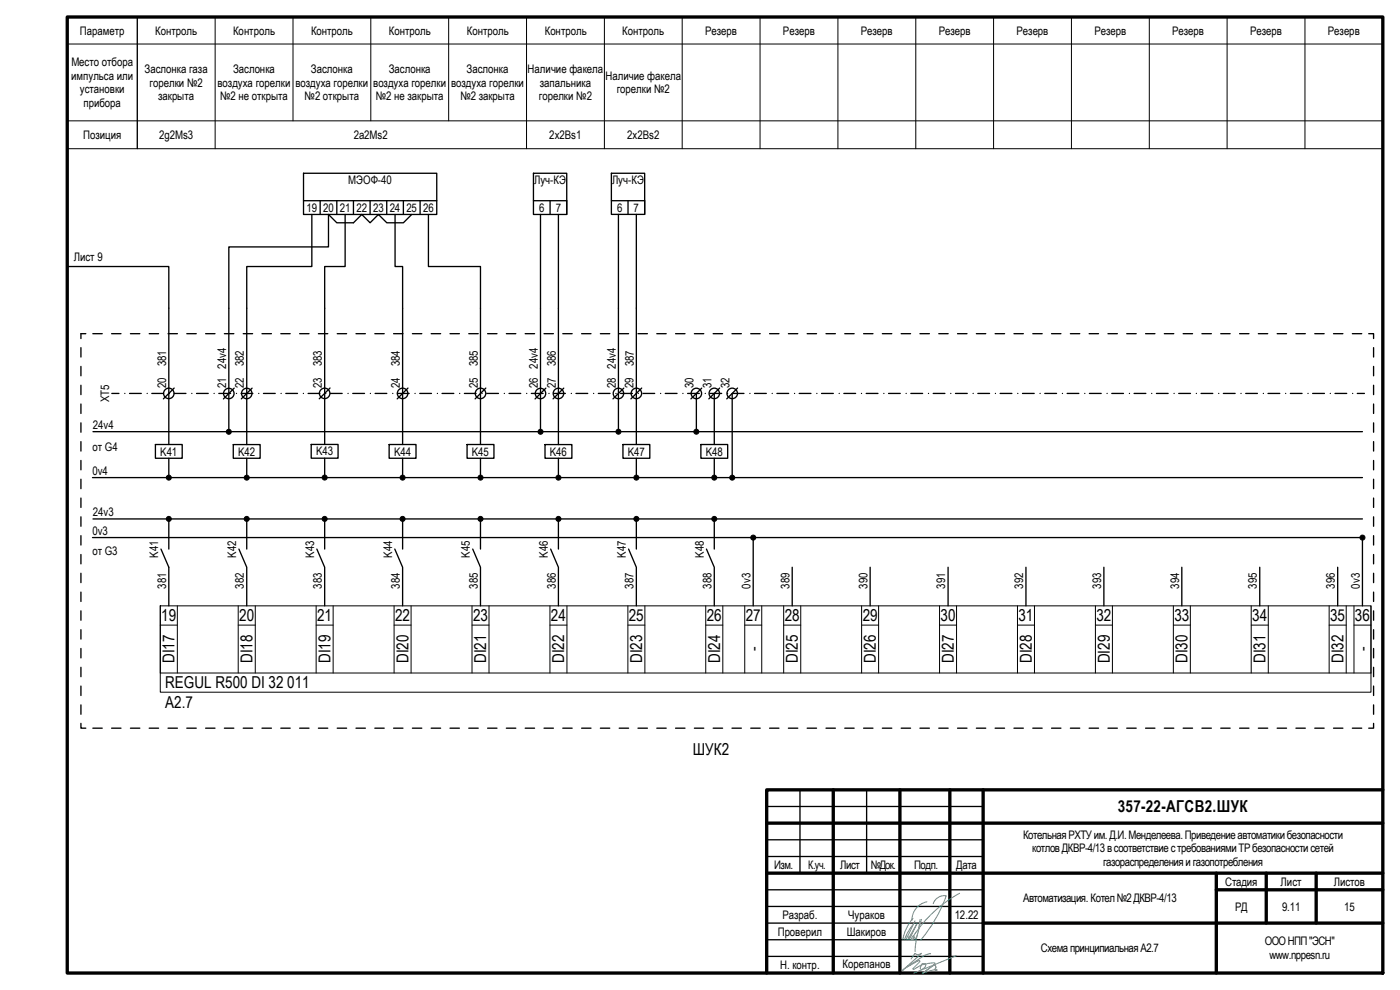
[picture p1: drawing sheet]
<svg xmlns="http://www.w3.org/2000/svg" width="420mm" height="297mm" viewBox="0 0 420 297" stroke-linecap="round" stroke-linejoin="round" font-family="sans-serif">
<g fill="none" stroke="#000" stroke-width=".4">
<path d="M91.1 52h40v12.3h-40zM160.1 52h10v12.3h-10zM183.5 52h10v12.3h-10zM20.2 80h30.5v53.4M91.1 60.2h40M93.6 64.3v15.7h-19.5v53.4M96.1 60.2v4.1M101.1 60.2v4.1M103.6 64.3v15.7h-6.2v12.5M106.1 60.2v4.1M111.1 60.2v4.1M116.1 60.2v4.1"/>
<path d="M118.6 64.3v15.7h2.2v12.5M121.1 60.2v4.1M123.6 64.3l-2.5 2.5h-5l-2.5-2.5-2.5 2.5-2.5-2.5-2.5 2.5h-5l-2.5-2.5v9.8h-29.9v54.7M126.1 60.2v4.1M128.6 64.3v15.7h15.6v12.5M160.1 60.2h10v4.1M162.2 64.3v64.5M165.1 60.2v4.1M167.6 64.3v69.1M183.5 60.2h10v4.1M185.6 64.3v64.5M188.5 60.2v4.1"/>
<path d="M191 64.3v69.1M97.4 92.5v40.8M120.8 92.5v40.9M144.2 92.5v40.9M24.3 104.3v2.8M24.3 109.9v2.9M24.3 115.6v2.8M25.7 100.1h-1.4v1.5M27.9 100.1h2.8M33.5 100.1h2.8M33.6 118h2.1M37.5 118h.1"/>
<path d="M38.9 118h3.5M39.1 100.1h2.9M44.2 118h.1M44.8 100.1h2.8M45.6 118h3.5M50.4 100.1h2.8M50.9 118h.1M52.3 118h3.5M52.3 116.4l-3.3 3.3M56.1 100.1h2.8M57.6 118h.1M59 118h3.5"/>
<path d="M61.7 100.1h2.8M64.3 118h.1M65.7 118h3.5M67.3 100.1h2.9M70.3 116.5l-3.3 3.2M71 118h.1M72.4 118h3.5M73 100.1h2.8M75.7 116.5l-3.3 3.2M77.6 118h.1M78.6 100.1h2.9M79.1 118h3.5"/>
<path d="M84.3 100.1h2.8M84.4 118h.1M85.8 118h3.5M89.9 100.1h2.8M91 118h.1M92.5 118h3.5M95.6 100.1h2.8M97.8 118h.1M99 116.4l-3.2 3.3M99.2 118h3.5M101.2 100.1h2.8M104.4 118h.1"/>
<path d="M105.9 118h3.5M106.8 100.1h2.9M111.2 118h.1M112.5 100.1h2.8M112.6 118h3.5M117.9 118h.1M118.1 100.1h2.8M119.3 118h3.5M122.4 116.4l-3.2 3.3M123.8 100.1h2.8M124.6 118h.1M126 118h3.5"/>
<path d="M129.4 100.1h2.8M131.3 118h.1M132.7 118h3.5M135.1 100.1h2.8M138 118h.1M139.4 118h3.5M140.7 100.1h2.8M144.7 118h.1M145.8 116.4l-3.2 3.3M146.1 118h3.5M146.3 100.1h2.9M151.4 118h.1"/>
<path d="M152 100.1h2.8M152.8 118h3.5M157.6 100.1h2.8M158.1 118h.1M159.5 118h3.5M163.3 100.1h2.8M163.8 116.5l-3.2 3.2M164.8 118h.1M166.2 118h3.5M168.9 100.1h2.8M169.2 116.5l-3.2 3.2M171.5 118h.1"/>
<path d="M172.9 118h3.5M174.6 100.1h2.8M178.1 118h.1M179.6 118h3.5M180.2 100.1h2.8M184.9 118h.1M185.8 100.1h2.8M186.3 118h3.5M187.2 116.5l-3.2 3.2M191.5 100.1h2.8M191.5 118h.1M192.6 116.4l-3.3 3.3"/>
<path d="M193 118h3.5M197.1 100.1h2.8M198.3 118h.1M199.7 118h3.5M202.7 100.1h2.9M204.9 118h.1M206.4 118h3.5M208.4 100.1h2.8M209 118v10.8M210.6 116.5l-3.2 3.2M211.7 118h.1M213.1 118h3.5"/>
<path d="M214 100.1h2.9M214.4 118v15.4M216 116.4l-3.3 3.3M218.3 118h.1M219.7 100.1h2.8M221.3 116.4l-3.2 3.3M223.3 118h-3.5l-.1 24.6M225.1 118h.1M225.3 100.1h2.8M226.5 118h3.5M231 100.1h2.8M231.7 118h.1"/>
<path d="M233.2 118h3.5M236.6 100.1h2.8M238.5 118h.1M239.8 118h3.6M242.2 100.1h2.9M245.1 118h.1M246.6 118h3.5M247.9 100.1h2.8M251.9 118h.1M253.2 118h3.6M253.5 100.1h2.8M258.5 118h.1"/>
<path d="M259.2 100.1h2.8M260 118h3.5M264.8 100.1h2.8M265.2 118h.1M266.7 118h3.5M270.5 100.1h2.8M271.9 118h.1M273.4 118h3.5M276.1 100.1h2.8M278.6 118h.1M280.1 118h3.5M281.7 100.1h2.9"/>
<path d="M285.3 118h.1M286.8 118h3.5M287.4 100.1h2.8M292 118h.1M293 100.1h2.8M293.5 118h3.5M298.7 100.1h2.8M298.7 118h.1M300.2 118h3.5M304.3 100.1h2.8M305.4 118h.1M306.9 118h3.5"/>
<path d="M310 100.1h2.8M312.1 118h.1M313.6 118h3.5M315.6 100.1h2.8M318.8 118h.1M320.3 118h3.5M321.2 100.1h2.9M325.6 118h.1M326.9 100.1h2.8M327 118h3.5M332.2 118h.1M332.5 100.1h2.8"/>
<path d="M333.7 118h3.5M338.1 100.1h2.9M339 118h.1M340.3 118h3.6M343.8 100.1h2.8M345.6 118h.1M347.1 118h3.5M349.4 100.1h2.9M352.4 118h.1M353.7 118h3.6M355.1 100.1h2.8M359 118h.1"/>
<path d="M360.5 118h3.5M360.7 100.1h2.8M365.7 118h.1M366.4 100.1h2.8M367.1 118h3.6M372 100.1h2.8M372.4 118h.1M373.9 118h3.5M377.6 100.1h2.9M379.1 118h.1M380.5 118h3.6M383.3 100.1h2.8"/>
<path d="M385.8 118h.1M387.3 118h3.5M388.9 100.1h2.8M392.5 118h.1M393.9 118h3.6M394.6 100.1h2.8M399.2 118h.1M400.2 100.1h2.8M400.7 118h3.5M405.9 100.1h2.8M405.9 118h.1M407.3 118h2.2"/>
<path d="M410.8 100.1h1.4v1.5M412.2 104.3v2.8M412.2 109.9v2.9M412.2 115.6v2.8M24.3 121.2v2.9M24.3 126.9v2.8M24.3 132.5v2.8M24.3 138.2v2.8M27.9 129.5h381M46.6 133.4h8.1v4.1h-8.1zM50.7 137.5v5.1M70 133.4h8.1v4.1h-8.1z"/>
<path d="M74.1 137.5v5.1M93.4 133.3h8.1v4.2h-8.1zM97.4 137.5v5M116.8 133.4h8.1v4.1h-8.1zM120.8 137.5v5.1M140.2 133.4h8v4.1h-8zM144.2 137.5v5.1M163.6 133.4h8v4.1h-8zM167.6 137.5v5.1M187 133.4h8v4.1h-8zM191 137.5v5.1M210.3 133.4h8.1v4.1h-8.1z"/>
<path d="M214.4 137.5v5.1M412.2 121.2v2.9M412.2 126.9v2.8M412.2 132.5v2.8M412.2 138.2v2.8M24.3 143.8v2.8M24.3 149.4v2.9M24.3 155.1v2.8M27.8 143.3h381.1M27.9 155.7h381M50.7 156.4v8.3M74.1 156.4v8.3"/>
<path d="M97.4 156.4v8.3M120.8 156.4v8.3M144.2 156.4v8.3M167.6 156.4v8.3M191 156.4v8.3M214.4 156.4v8.3M412.2 143.8v2.8M412.2 149.4v2.9M412.2 155.1v2.8M24.3 160.7v2.8M24.3 166.4v2.8M24.3 172v2.8"/>
<path d="M24.3 177.7v2.8M27.8 161.3h381.1M48.3 164.7l2.4 5.5v11.6M71.7 164.7l2.4 5.5v11.6M95.1 164.7l2.3 5.5v11.6M118.5 164.7l2.3 5.5v11.6M141.9 164.7l2.3 5.5v11.6M165.3 164.7l2.3 5.5v11.6M188.6 164.7l2.4 5.5v11.6M212 164.7l2.4 5.5v11.6M226 162.1v19.7M237.8 170.2v11.6"/>
<path d="M261.1 170.2v11.6M284.5 170.2v11.6M307.9 170.2v11.6M331.3 170.2v11.6M354.7 170.2v11.6M378.1 170.2v11.6M401.5 170.2v11.6M408.9 162.1v19.7M412.2 160.7v2.8M412.2 166.4v2.8M412.2 172v2.8M412.2 177.7v2.8"/>
<path d="M24.3 183.3v2.8M24.3 188.9v2.8M24.3 194.6v2.8M412.2 183.3v2.8M412.2 188.9v2.8M412.2 194.6v2.8M24.3 217v1.5h1.4M24.3 200.2v2.8M24.3 205.8v2.9M24.3 211.5v2.8M27.9 218.5h2.8M33.5 218.5h2.8"/>
<path d="M39.1 218.5h2.9M44.8 218.5h2.8M50.4 218.5h2.8M56.1 218.5h2.8M61.7 218.5h2.8M67.3 218.5h2.9M73 218.5h2.8M78.6 218.5h2.9M84.3 218.5h2.8M89.9 218.5h2.8M95.6 218.5h2.8M101.2 218.5h2.8"/>
<path d="M106.8 218.5h2.9M112.5 218.5h2.8M118.1 218.5h2.8M123.8 218.5h2.8M129.4 218.5h2.8M135.1 218.5h2.8M140.7 218.5h2.8M146.3 218.5h2.9M152 218.5h2.8M157.6 218.5h2.8M163.3 218.5h2.8M168.9 218.5h2.8"/>
<path d="M174.6 218.5h2.8M180.2 218.5h2.8M185.8 218.5h2.8M191.5 218.5h2.8M197.1 218.5h2.8M202.7 218.5h2.9M208.4 218.5h2.8M214 218.5h2.9M219.7 218.5h2.8M225.3 218.5h2.8M231 218.5h2.8M236.6 218.5h2.8"/>
<path d="M242.2 218.5h2.9M247.9 218.5h2.8M253.5 218.5h2.8M259.2 218.5h2.8M264.8 218.5h2.8M270.5 218.5h2.8M276.1 218.5h2.8M281.7 218.5h2.9M287.4 218.5h2.8M293 218.5h2.8M298.7 218.5h2.8M304.3 218.5h2.8"/>
<path d="M310 218.5h2.8M315.6 218.5h2.8M321.2 218.5h2.9M326.9 218.5h2.8M332.5 218.5h2.8M338.1 218.5h2.9M343.8 218.5h2.8M349.4 218.5h2.9M355.1 218.5h2.8M360.7 218.5h2.8M366.4 218.5h2.8M372 218.5h2.8"/>
<path d="M377.6 218.5h2.9M383.3 218.5h2.8M388.9 218.5h2.8M394.6 218.5h2.8M400.2 218.5h2.8M405.9 218.5h2.8M412.2 217v1.5h-1.4M412.2 200.2v2.8M412.2 205.8v2.9M412.2 211.5v2.8M240.1 237v25M250.1 237v55"/>
<path d="M260.1 237v25M270.1 237v55M285.1 237v55M295.1 237v55M415 237h-184.9v55M230.1 247h184.9M230.1 242h65M230.1 252h65M230.1 257h65M230.1 262h184.9M230.1 267h65M230.1 272h65"/>
<path d="M365 262v30M365 267h50M380 262v15M395 262v15M415 277h-184.9M230.1 287h65M230.1 282h65"/>
<circle cx="50.7" cy="118" r="1.57"/>
<circle cx="68.7" cy="118.1" r="1.57"/>
<circle cx="74" cy="118.1" r="1.57"/>
<circle cx="97.4" cy="118" r="1.57"/>
<circle cx="120.8" cy="118" r="1.57"/>
<circle cx="144.2" cy="118" r="1.58"/>
<circle cx="162.2" cy="118.1" r="1.57"/>
<circle cx="167.6" cy="118.1" r="1.58"/>
<circle cx="185.6" cy="118.1" r="1.57"/>
<circle cx="191" cy="118" r="1.58"/>
<circle cx="209" cy="118.1" r="1.57"/>
<circle cx="214.4" cy="118" r="1.57"/>
<circle cx="219.8" cy="118" r="1.58"/>
</g>
<g fill="none" stroke="#000" stroke-width=".3">
<path d="M20.2 13.2h394.8M41.2 5.1v39.5M64.6 5.1v39.5M87.9 5.1v31.2M111.3 5.1v31.2M134.7 5.1v31.2M158 5.1v39.5M181.4 5.1v39.5M204.7 5.1v39.5M228.1 5.1v39.5M251.5 5.1v39.5M274.8 5.1v39.5"/>
<path d="M298.2 5.1v39.5M321.6 5.1v39.5M344.9 5.1v39.5M368.3 5.1v39.5M391.6 5.1v39.5M415 5.1v39.5h-394.8M20.2 36.3h394.8M48.1 181.8h363.3v25.9h-363.3zM48.1 181.8v20.1h363.3v-20.1M48.1 187.6h5.1M53.2 181.8v20.1M71.5 187.6h5.1"/>
<path d="M71.5 181.8v20.1M76.6 181.8v20.1M94.9 187.6h5.1M94.9 181.8v20.1M100 181.8v20.1M118.3 187.6h5.1M118.3 181.8v20.1M123.4 181.8v20.1M141.7 187.6h5.1M141.7 181.8v20.1M146.8 181.8v20.1M165 187.6h5.1"/>
<path d="M165 181.8v20.1M170.1 181.8v20.1M188.4 187.6h5.1M188.4 181.8v20.1M193.5 181.8v20.1M211.8 187.6h5.1M211.8 181.8v20.1M216.9 181.8v20.1M223.5 187.6h5.1M223.5 181.8v20.1M228.6 181.8v20.1M235.2 187.6h5.1"/>
<path d="M235.2 181.8v20.1M240.3 181.8v20.1M258.6 187.6h5.1M258.6 181.8v20.1M263.7 181.8v20.1M282 187.6h5.1M282 181.8v20.1M287.1 181.8v20.1M305.4 187.6h5.1M305.4 181.8v20.1M310.5 181.8v20.1M328.7 187.6h5.2"/>
<path d="M328.7 181.8v20.1M333.9 181.8v20.1M352.1 187.6h5.1M352.1 181.8v20.1M357.2 181.8v20.1M375.5 181.8v20.1M375.5 187.6h5.1M380.6 181.8v20.1M398.9 181.8v20.1M398.9 187.6h5.1M404 181.8v20.1M406.3 181.8v20.1"/>
<path d="M406.3 187.6h5.1"/>
<circle cx="68.7" cy="129.5" r=".75"/>
<circle cx="162.2" cy="129.6" r=".75"/>
<circle cx="185.6" cy="129.5" r=".75"/>
<circle cx="209" cy="129.5" r=".75"/>
<circle cx="50.7" cy="143.3" r=".75"/>
<circle cx="50.7" cy="155.7" r=".75"/>
<circle cx="74" cy="155.7" r=".75"/>
<circle cx="74" cy="143.3" r=".75"/>
<circle cx="97.4" cy="143.3" r=".75"/>
<circle cx="97.4" cy="155.7" r=".75"/>
<circle cx="120.8" cy="143.3" r=".75"/>
<circle cx="120.8" cy="155.7" r=".75"/>
<circle cx="144.2" cy="143.3" r=".75"/>
<circle cx="144.2" cy="155.7" r=".75"/>
<circle cx="167.6" cy="155.7" r=".75"/>
<circle cx="167.6" cy="143.3" r=".75"/>
<circle cx="191" cy="143.3" r=".75"/>
<circle cx="191" cy="155.7" r=".75"/>
<circle cx="214.4" cy="143.3" r=".75"/>
<circle cx="214.4" cy="155.7" r=".75"/>
<circle cx="219.8" cy="143.3" r=".75"/>
<circle cx="226.1" cy="161.3" r=".75"/>
<circle cx="408.9" cy="161.3" r=".75"/>
</g>
<g fill="none" stroke="#3dad99" stroke-width=".3">
<path d="M274 275.5a13 13 0 0 0-3 6.4M274.2 277.2a15 15 0 0 0-2.7 4.8M274.6 276.3l-2.7 5.6M275.6 279.6l-.7 2.9-.3 3M276.1 275.9l-.5 3.7M276.5 275.8l-.9 3.8M278.2 270.6a5.6 5.6 0 0 0-4.5 5.5M280.1 271.1a3.5 3.5 0 0 1 3.9-2.3 42.7 42.7 0 0 1-7.7 13.2M288 268a38.6 38.6 0 0 0-13.8 12.8M271.9 290.3l4-2.1 .1 .4-2 2.2h.3l2.1-1.3-.2 1 .1 .3 .3 .1 .8-.5a.66 .66 0 0 0 .4-1 .66 .66 0 0 0-1.1 0l3.4-.5h.5v.3l-3.7 2.8M272.2 281l.5 .1 .2 .6M272.9 281.9l2.3-4.7-2.8 4.8"/>
<path d="M273.6 281.6l-.2 .4M274 280.8a.64 .64 0 0 1 .2 .7 .64 .64 0 0 1-.6 .4zM274.1 281.6l-.7 .4M274.3 281l-.1 1.1M275.3 280.4l-.7 1.7M277 292l3.2-2.3a.46 .46 0 0 1 .5 0 .46 .46 0 0 1 .2 .6l-.3 .6 .3 .4a.26 .26 0 0 0 .3-.3 .26 .26 0 0 0-.4-.2l-4 1.2M279.3 286.2l-1.9 .5-6.5 4.4 5.7-5.1a1.59 1.59 0 0 1-2 .1l-1.2 1.6M287 286.8l-12.8 5.2"/>
</g>
<g fill="none" stroke="#000" stroke-width="1">
<path d="M20.2 5.1h394.8v286.9h-394.8zM250.1 237v55M270.1 237v55M285.1 237v55M295.1 237v55M415 237h-184.9v55M230.1 247h184.9M230.1 262h184.9M295.1 277h119.9M365 262v30M365 267h50M380 262v15"/>
<path d="M395 262v15"/>
</g>
<g fill="#000">
<circle cx="68.7" cy="129.6" r=".75"/>
<circle cx="162.2" cy="129.5" r=".74"/>
<circle cx="185.6" cy="129.5" r=".74"/>
<circle cx="209" cy="129.5" r=".75"/>
<circle cx="50.7" cy="155.7" r=".74"/>
<circle cx="50.7" cy="143.3" r=".74"/>
<circle cx="74" cy="155.7" r=".75"/>
<circle cx="74" cy="143.3" r=".75"/>
<circle cx="97.4" cy="155.7" r=".75"/>
<circle cx="97.4" cy="143.3" r=".75"/>
<circle cx="120.8" cy="143.3" r=".75"/>
<circle cx="120.8" cy="155.7" r=".75"/>
<circle cx="144.2" cy="143.3" r=".74"/>
<circle cx="144.2" cy="155.7" r=".75"/>
<circle cx="167.6" cy="143.3" r=".75"/>
<circle cx="167.6" cy="155.7" r=".75"/>
<circle cx="191" cy="143.3" r=".74"/>
<circle cx="191" cy="155.7" r=".75"/>
<circle cx="214.4" cy="155.7" r=".74"/>
<circle cx="214.4" cy="143.3" r=".74"/>
<circle cx="219.7" cy="143.3" r=".75"/>
<circle cx="226.1" cy="161.3" r=".75"/>
<circle cx="408.9" cy="161.3" r=".74"/>
</g>
<g font-size="4.9">
<text x="48.4" y="186.4">19</text>
<text x="71.8" y="186.4">20</text>
<text x="95.2" y="186.4">21</text>
<text x="118.6" y="186.4">22</text>
<text x="142" y="186.4">23</text>
<text x="165.3" y="186.4">24</text>
<text x="188.7" y="186.4">25</text>
<text x="212.1" y="186.4">26</text>
<text x="223.8" y="186.4">27</text>
<text x="235.5" y="186.4">28</text>
<text x="258.9" y="186.4">29</text>
<text x="282.3" y="186.4">30</text>
<text x="305.7" y="186.4">31</text>
<text x="329" y="186.4">32</text>
<text x="352.4" y="186.4">33</text>
<text x="375.8" y="186.4">34</text>
<text x="399.2" y="186.4">35</text>
<text x="406.6" y="186.4">36</text>
<text x="227.8" y="195.4" transform="rotate(-90 227.8 195.4)">-</text>
<text x="410.6" y="195.4" transform="rotate(-90 410.6 195.4)">-</text>
<text x="52.4" y="199" transform="rotate(-90 52.4 199)">DI17</text>
<text x="75.8" y="199" transform="rotate(-90 75.8 199)">DI18</text>
<text x="99.2" y="199" transform="rotate(-90 99.2 199)">DI19</text>
<text x="122.6" y="199" transform="rotate(-90 122.6 199)">DI20</text>
<text x="146" y="199" transform="rotate(-90 146 199)">DI21</text>
<text x="169.3" y="199" transform="rotate(-90 169.3 199)">DI22</text>
<text x="192.7" y="199" transform="rotate(-90 192.7 199)">DI23</text>
<text x="216.1" y="199" transform="rotate(-90 216.1 199)">DI24</text>
<text x="239.5" y="199" transform="rotate(-90 239.5 199)">DI25</text>
<text x="262.9" y="199" transform="rotate(-90 262.9 199)">DI26</text>
<text x="286.3" y="199" transform="rotate(-90 286.3 199)">DI27</text>
<text x="309.7" y="199" transform="rotate(-90 309.7 199)">DI28</text>
<text x="333" y="199" transform="rotate(-90 333 199)">DI29</text>
<text x="356.4" y="199" transform="rotate(-90 356.4 199)">DI30</text>
<text x="379.8" y="199" transform="rotate(-90 379.8 199)">DI31</text>
<text x="403.2" y="199" transform="rotate(-90 403.2 199)">DI32</text>
<text x="49.6" y="206.5">REGUL R500 DI 32 011</text>
<text x="49.6" y="212.3">A2.7</text>
<text x="208" y="226.4">ШУК2</text>
<text x="335.5" y="243.7">357-22-АГСВ2.ШУК</text>
</g>
<g font-size="3.5">
<text x="24" y="10.4">Параметр</text>
<text x="46.6" y="10.4">Контроль</text>
<text x="70" y="10.4">Контроль</text>
<text x="93.3" y="10.4">Контроль</text>
<text x="116.7" y="10.4">Контроль</text>
<text x="140.1" y="10.4">Контроль</text>
<text x="163.5" y="10.4">Контроль</text>
<text x="186.7" y="10.4">Контроль</text>
<text x="211.6" y="10.4">Резерв</text>
<text x="235" y="10.4">Резерв</text>
<text x="258.4" y="10.4">Резерв</text>
<text x="281.7" y="10.4">Резерв</text>
<text x="305.1" y="10.4">Резерв</text>
<text x="328.4" y="10.4">Резерв</text>
<text x="351.8" y="10.4">Резерв</text>
<text x="375.2" y="10.4">Резерв</text>
<text x="398.5" y="10.4">Резерв</text>
<text x="21.4" y="23.9">импульса или</text>
<text x="21.4" y="19.8">Место отбора</text>
<text x="43.4" y="21.9">Заслонка газа</text>
<text x="70" y="21.9">Заслонка</text>
<text x="93.3" y="21.9">Заслонка</text>
<text x="116.7" y="21.9">Заслонка</text>
<text x="140" y="21.9">Заслонка</text>
<text x="158.4" y="21.9">Наличие факела</text>
<text x="181.7" y="23.9">Наличие факела</text>
<text x="24" y="28">установки</text>
<text x="44.9" y="26">горелки №2</text>
<text x="65.3" y="26">воздуха горелки</text>
<text x="88.7" y="26">воздуха горелки</text>
<text x="112" y="26">воздуха горелки</text>
<text x="135.4" y="26">воздуха горелки</text>
<text x="162" y="26">запальника</text>
<text x="185.1" y="28">горелки №2</text>
<text x="25.1" y="32.2">прибора</text>
<text x="47.5" y="30.1">закрыта</text>
<text x="66.1" y="30.1">№2 не открыта</text>
<text x="91.4" y="30.1">№2 открыта</text>
<text x="112.8" y="30.1">№2 не закрыта</text>
<text x="138.2" y="30.1">№2 закрыта</text>
<text x="161.7" y="30.1">горелки №2</text>
<text x="24.9" y="41.7">Позиция</text>
<text x="47.7" y="41.7">2g2Ms3</text>
<text x="106.2" y="41.7">2a2Ms2</text>
<text x="164.9" y="41.7">2x2Bs1</text>
<text x="188.2" y="41.7">2x2Bs2</text>
<text x="104.5" y="55.3">МЭОФ-40</text>
<text x="160.3" y="55.3">Луч-КЭ</text>
<text x="183.7" y="55.3">Луч-КЭ</text>
<text x="92" y="63.5">19 20 21 22</text>
<text x="112" y="63.5">23 24 25 26</text>
<text x="161.8" y="63.5">6</text>
<text x="166.8" y="63.5">7</text>
<text x="185.2" y="63.5">6</text>
<text x="190.2" y="63.5">7</text>
<text x="22.1" y="78.2">Лист 9</text>
<text x="49.8" y="109.9" transform="rotate(-90 49.8 109.9)">381</text>
<text x="67.8" y="110.6" transform="rotate(-90 67.8 110.6)">24v4</text>
<text x="73.2" y="109.9" transform="rotate(-90 73.2 109.9)">382</text>
<text x="96.6" y="109.9" transform="rotate(-90 96.6 109.9)">383</text>
<text x="120" y="109.9" transform="rotate(-90 120 109.9)">384</text>
<text x="143.4" y="109.9" transform="rotate(-90 143.4 109.9)">385</text>
<text x="161.4" y="110.6" transform="rotate(-90 161.4 110.6)">24v4</text>
<text x="166.8" y="109.9" transform="rotate(-90 166.8 109.9)">386</text>
<text x="184.8" y="110.6" transform="rotate(-90 184.8 110.6)">24v4</text>
<text x="190.2" y="109.9" transform="rotate(-90 190.2 109.9)">387</text>
<text x="49.8" y="116.5" transform="rotate(-90 49.8 116.5)">20</text>
<text x="67.8" y="116.5" transform="rotate(-90 67.8 116.5)">21</text>
<text x="73.2" y="116.5" transform="rotate(-90 73.2 116.5)">22</text>
<text x="96.6" y="116.4" transform="rotate(-90 96.6 116.4)">23</text>
<text x="120" y="116.5" transform="rotate(-90 120 116.5)">24</text>
<text x="143.4" y="116.5" transform="rotate(-90 143.4 116.5)">25</text>
<text x="161.4" y="116.5" transform="rotate(-90 161.4 116.5)">26</text>
<text x="166.8" y="116.5" transform="rotate(-90 166.8 116.5)">27</text>
<text x="184.8" y="116.5" transform="rotate(-90 184.8 116.5)">28</text>
<text x="190.2" y="116.5" transform="rotate(-90 190.2 116.5)">29</text>
<text x="208.2" y="116.5" transform="rotate(-90 208.2 116.5)">30</text>
<text x="213.5" y="116.5" transform="rotate(-90 213.5 116.5)">31</text>
<text x="218.9" y="116.5" transform="rotate(-90 218.9 116.5)">32</text>
<text x="32.8" y="120.7" transform="rotate(-90 32.8 120.7)">XT5</text>
<text x="27.9" y="128.7">24v4</text>
<text x="27.7" y="135.4">от G4</text>
<text x="48.1" y="136.7">K41</text>
<text x="71.5" y="136.7">K42</text>
<text x="94.9" y="136.7">K43</text>
<text x="118.2" y="136.7">K44</text>
<text x="141.6" y="136.7">K45</text>
<text x="165" y="136.7">K46</text>
<text x="188.4" y="136.7">K47</text>
<text x="211.8" y="136.7">K48</text>
<text x="27.7" y="142.5">0v4</text>
<text x="27.9" y="154.9">24v3</text>
<text x="27.7" y="160.5">0v3</text>
<text x="27.7" y="166.6">от G3</text>
<text x="47.5" y="167.3" transform="rotate(-90 47.5 167.3)">K41</text>
<text x="70.9" y="167.3" transform="rotate(-90 70.9 167.3)">K42</text>
<text x="94.3" y="167.3" transform="rotate(-90 94.3 167.3)">K43</text>
<text x="117.7" y="167.3" transform="rotate(-90 117.7 167.3)">K44</text>
<text x="141" y="167.3" transform="rotate(-90 141 167.3)">K45</text>
<text x="164.4" y="167.3" transform="rotate(-90 164.4 167.3)">K46</text>
<text x="187.8" y="167.3" transform="rotate(-90 187.8 167.3)">K47</text>
<text x="211.2" y="167.3" transform="rotate(-90 211.2 167.3)">K48</text>
<text x="49.8" y="176.7" transform="rotate(-90 49.8 176.7)">381</text>
<text x="73.2" y="176.7" transform="rotate(-90 73.2 176.7)">382</text>
<text x="96.6" y="176.7" transform="rotate(-90 96.6 176.7)">383</text>
<text x="120" y="176.7" transform="rotate(-90 120 176.7)">384</text>
<text x="143.4" y="176.7" transform="rotate(-90 143.4 176.7)">385</text>
<text x="166.8" y="176.7" transform="rotate(-90 166.8 176.7)">386</text>
<text x="190.2" y="176.7" transform="rotate(-90 190.2 176.7)">387</text>
<text x="213.5" y="176.7" transform="rotate(-90 213.5 176.7)">388</text>
<text x="225.2" y="176.6" transform="rotate(-90 225.2 176.6)">0v3</text>
<text x="236.9" y="176.7" transform="rotate(-90 236.9 176.7)">389</text>
<text x="260.3" y="176.7" transform="rotate(-90 260.3 176.7)">390</text>
<text x="283.7" y="176.7" transform="rotate(-90 283.7 176.7)">391</text>
<text x="307.1" y="176.7" transform="rotate(-90 307.1 176.7)">392</text>
<text x="330.5" y="176.7" transform="rotate(-90 330.5 176.7)">393</text>
<text x="353.9" y="176.7" transform="rotate(-90 353.9 176.7)">394</text>
<text x="377.2" y="176.7" transform="rotate(-90 377.2 176.7)">395</text>
<text x="400.6" y="176.7" transform="rotate(-90 400.6 176.7)">396</text>
<text x="408.1" y="176.6" transform="rotate(-90 408.1 176.6)">0v3</text>
<text x="307.1" y="251.6">КотельнаяРХТУим.Д.И.Менделеева.Приведениеавтоматикибезопасности</text>
<text x="309.8" y="255.7">котловДКВР-4/13всоответствиестребованиямиТРбезопасностисетей</text>
<text x="232.4" y="260.7">Изм.</text>
<text x="242.6" y="260.7">К.уч.</text>
<text x="252.2" y="260.7">Лист</text>
<text x="261.4" y="260.7">№Док.</text>
<text x="274.4" y="260.7">Подп.</text>
<text x="287" y="260.7">Дата</text>
<text x="331.1" y="259.8">газораспределенияигазопотребления</text>
<text x="367.7" y="265.7">Стадия</text>
<text x="384.3" y="265.7">Лист</text>
<text x="400.3" y="265.7">Листов</text>
<text x="234.8" y="275.8">Разраб.</text>
<text x="254.6" y="275.7">Чураков</text>
<text x="286.5" y="275.8">12.22</text>
<text x="307" y="270.7">Автоматизация. Котел№2ДКВР-4/13</text>
<text x="370.7" y="273.2">РД</text>
<text x="384.8" y="273.2">9.11</text>
<text x="403.4" y="273.2">15</text>
<text x="233.4" y="280.7">Проверил</text>
<text x="254.1" y="280.7">Шакиров</text>
<text x="312.4" y="285.7">СхемапринципиальнаяА2.7</text>
<text x="379.5" y="283.6">ОООНПП&quot;ЭСН&quot;</text>
<text x="380.9" y="287.8">www.nppesn.ru</text>
<text x="234.1" y="290.6">Н. контр.</text>
<text x="252.9" y="290.6">Корепанов</text>
</g>
</svg>
